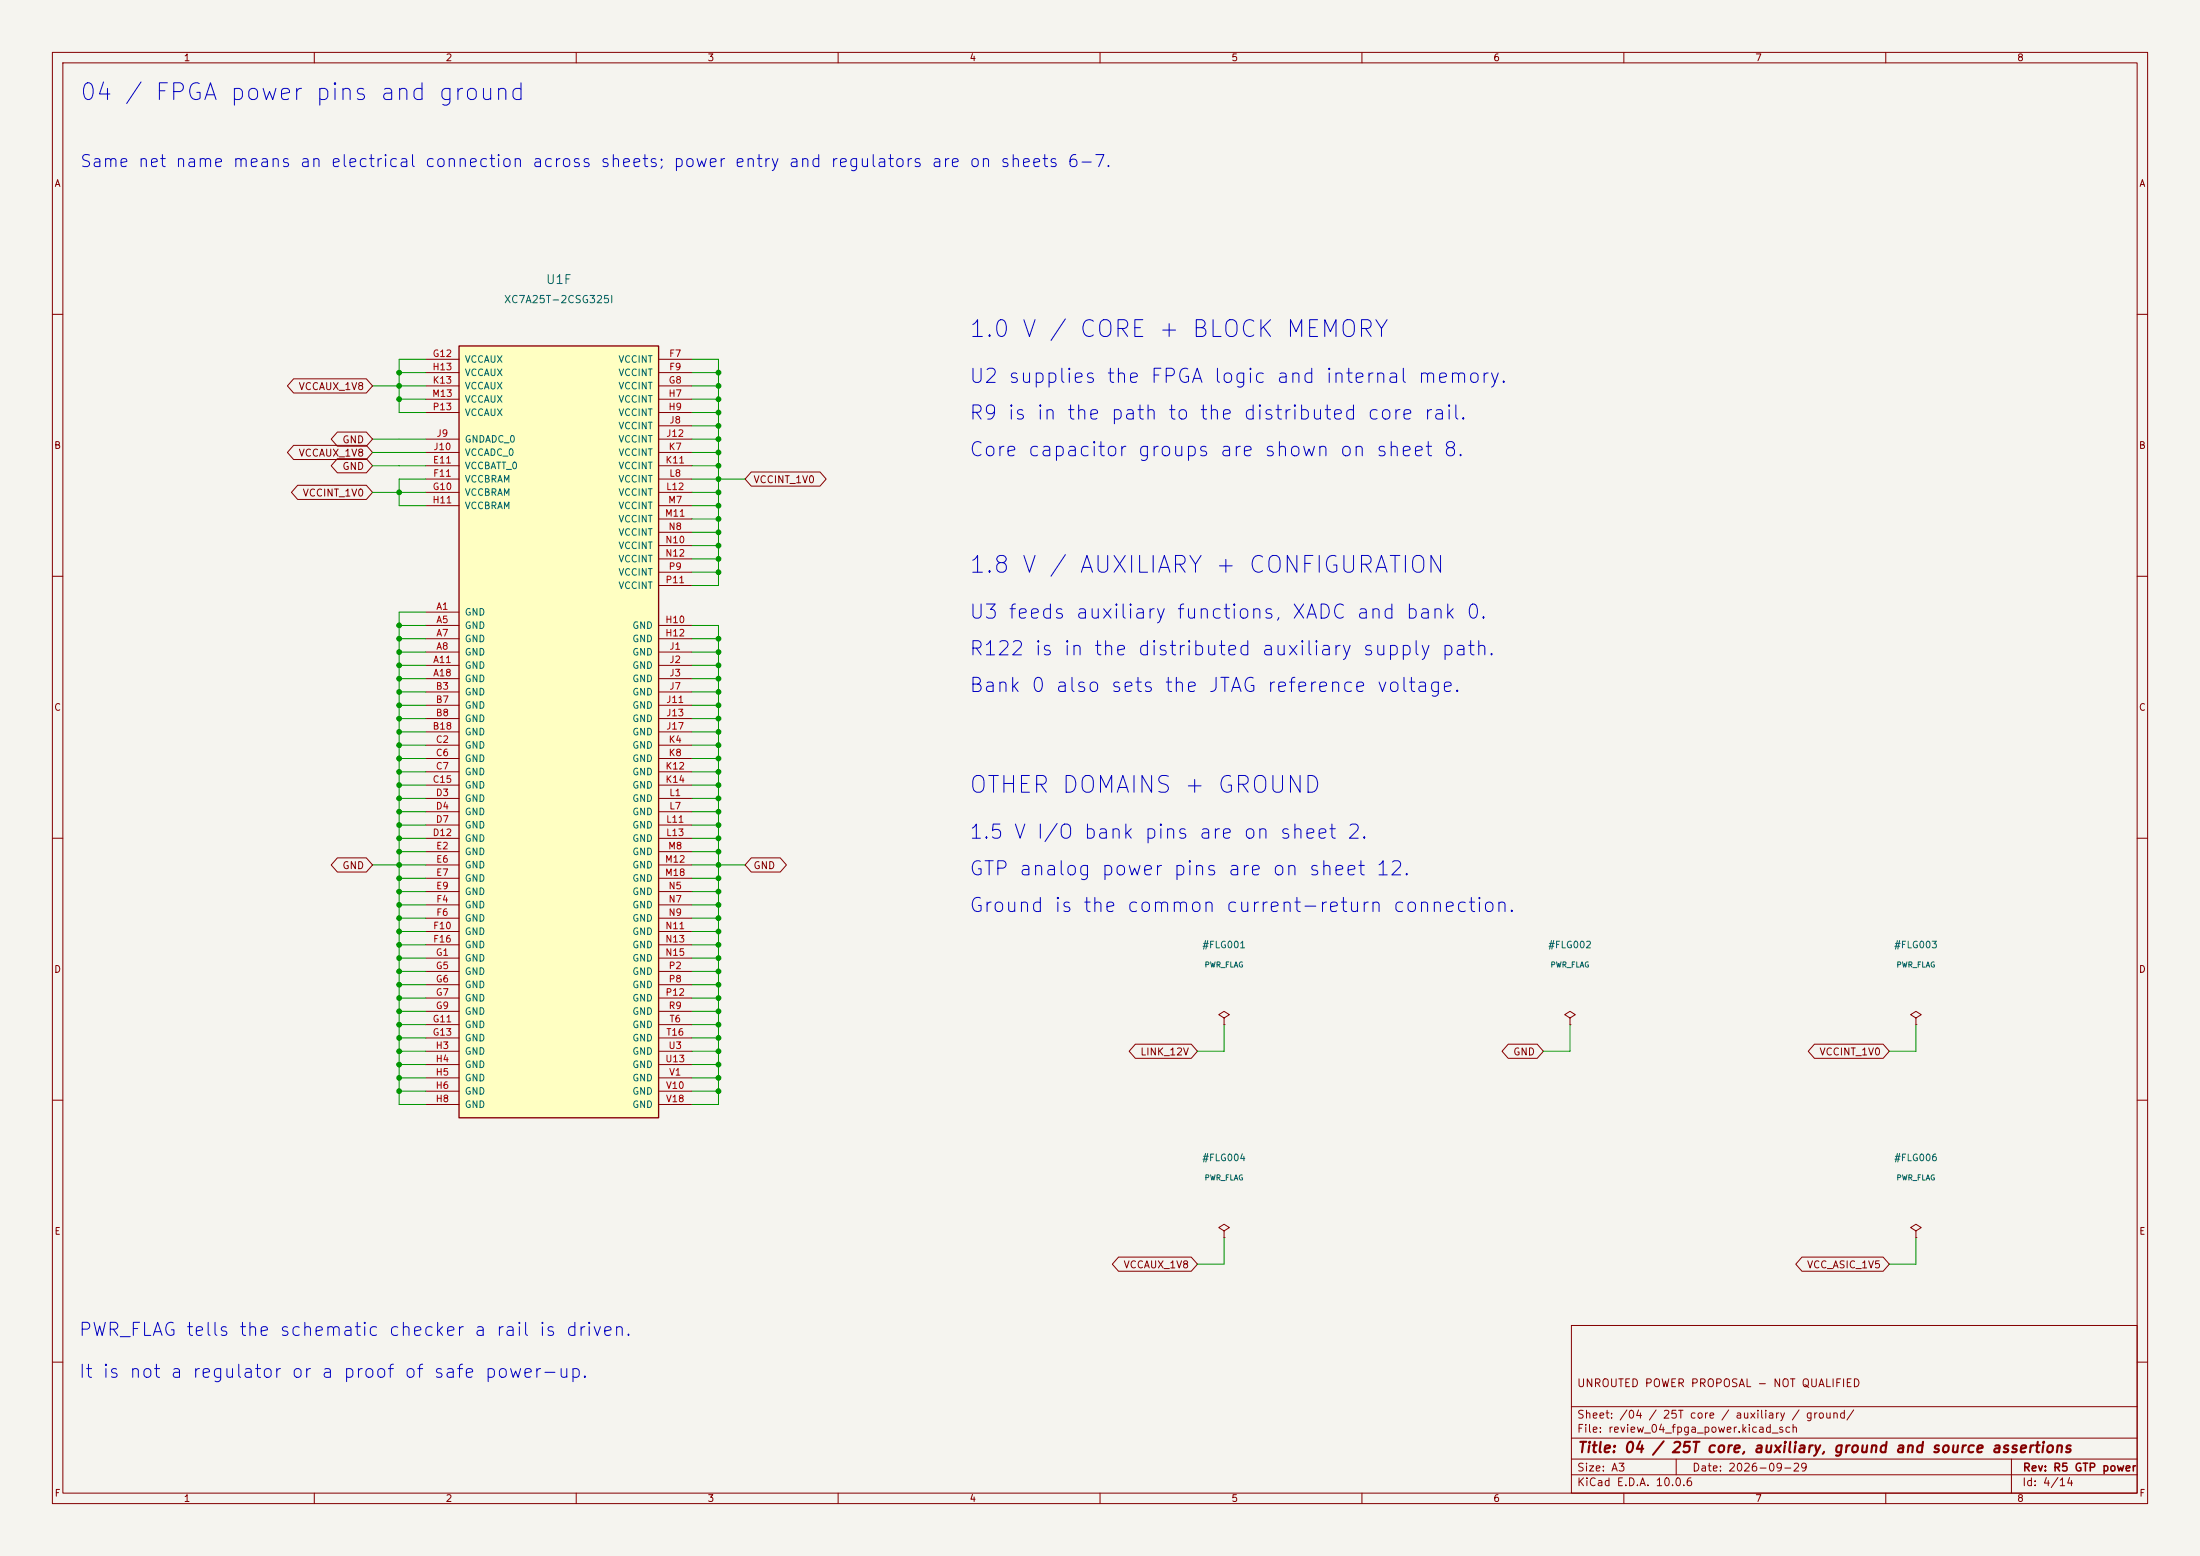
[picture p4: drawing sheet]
<svg xmlns="http://www.w3.org/2000/svg" width="420mm" height="297mm" viewBox="0 0 420 297" stroke-linecap="round" stroke-linejoin="round" font-family="sans-serif">
<path d="M0 0h420v297h-420z" fill="#f5f4ef" stroke="#f5f4ef" stroke-width=".19"/>
<g fill="none" stroke="#840000" stroke-width=".19">
<path d="M10 10h400v277h-400zM12 12h396v273h-396zM60 10v2M110 10v2M160 10v2M210 10v2M260 10v2M310 10v2M360 10v2M10 60h2M408 60h2M10 110h2"/>
<path d="M408 110h2M10 160h2M408 160h2M10 210h2M408 210h2M300 253h108v32h-108zM10 260h2M300 278.5h108M300 274.5h108M300 268.5h108M320 278.5v3M384 278.5v6.5"/>
<path d="M408 260h2M60 285v2M110 285v2M160 285v2M210 285v2M260 285v2M300 281.5h108M310 285v2M360 285v2"/>
</g>
<path d="M87.6 66h38.1v147.4h-38.1z" fill="#ffffc2"/>
<path d="M87.6 66h38.1v147.4h-38.1z" fill="none" stroke="#840000" stroke-width=".25"/>
<g fill="none" stroke="#840000" stroke-width=".19">
<path d="M56 72.3h13.9l1.2 1.4-1.2 1.3h-13.9l-1.1-1.3zM81.3 68.6h6.3M81.3 71.1h6.3M81.3 73.7h6.3M81.3 76.2h6.3M81.3 78.7h6.3M125.7 68.6h6.4M125.7 71.1h6.4M125.7 73.7h6.4M125.7 76.2h6.4M125.7 78.7h6.4M56 85h13.9l1.2 1.4-1.2 1.3h-13.9l-1.1-1.3z"/>
<path d="M56.8 92.6h13.1l1.2 1.4-1.2 1.3h-13.1l-1.2-1.3zM64.4 82.5h5.5l1.2 1.3-1.2 1.4h-5.5l-1.2-1.4zM64.4 87.5h5.5l1.2 1.4-1.2 1.4h-5.5l-1.2-1.4zM81.3 88.9h6.3M81.3 91.4h6.3M81.3 94h6.3M81.3 96.5h6.3M81.3 83.8h6.3M81.3 86.4h6.3M125.7 88.9h6.4M125.7 91.4h6.4M125.7 94h6.4"/>
<path d="M125.7 96.5h6.4M125.7 81.3h6.4M125.7 83.8h6.4M125.7 86.4h6.4M125.7 99.1h6.4M143.4 90.1h13.1l1.2 1.3-1.2 1.4h-13.1l-1.2-1.4zM81.3 116.8h6.3M81.3 119.4h6.3M125.7 119.4h6.4M125.7 101.6h6.4M125.7 104.1h6.4M125.7 106.7h6.4"/>
<path d="M125.7 109.2h6.4M125.7 111.8h6.4M81.3 121.9h6.3M81.3 124.5h6.3M81.3 127h6.3M81.3 129.5h6.3M81.3 132.1h6.3M81.3 134.6h6.3M81.3 137.2h6.3M81.3 139.7h6.3M125.7 121.9h6.4M125.7 124.5h6.4"/>
<path d="M125.7 127h6.4M125.7 129.5h6.4M125.7 132.1h6.4M125.7 134.6h6.4M125.7 137.2h6.4M125.7 139.7h6.4M81.3 142.2h6.3M81.3 144.8h6.3M81.3 147.3h6.3M81.3 149.9h6.3M81.3 152.4h6.3M81.3 154.9h6.3"/>
<path d="M81.3 157.5h6.3M125.7 142.2h6.4M125.7 144.8h6.4M125.7 147.3h6.4M125.7 149.9h6.4M125.7 152.4h6.4M125.7 154.9h6.4M125.7 157.5h6.4M64.4 163.7h5.5l1.2 1.4-1.2 1.4h-5.5l-1.2-1.4zM81.3 160h6.3M81.3 162.6h6.3M81.3 165.1h6.3"/>
<path d="M81.3 167.6h6.3M81.3 170.2h6.3M81.3 172.7h6.3M81.3 175.3h6.3M81.3 177.8h6.3M125.7 160h6.4M125.7 162.6h6.4M125.7 165.1h6.4M125.7 167.6h6.4M125.7 170.2h6.4M125.7 172.7h6.4M125.7 175.3h6.4"/>
<path d="M125.7 177.8h6.4M143.4 163.7h5.6l1.1 1.4-1.1 1.4h-5.6l-1.2-1.4zM81.3 180.3h6.3M81.3 182.9h6.3M81.3 185.4h6.3M81.3 188h6.3M81.3 190.5h6.3M81.3 193h6.3M81.3 195.6h6.3M81.3 198.1h6.3M125.7 180.3h6.4M125.7 182.9h6.4"/>
<path d="M125.7 185.4h6.4M125.7 188h6.4M125.7 190.5h6.4M125.7 193h6.4M125.7 195.6h6.4M125.7 198.1h6.4M216.7 199.3h10.7l1.2 1.4-1.2 1.3h-10.7l-1.1-1.3zM233.7 194.3l1-.6-1-.7-1 .7 1 .6v1.3M233.7 195.6h.1M287.9 199.3h5.6l1.1 1.4-1.1 1.3h-5.6l-1.2-1.3zM299.7 194.3l1-.6-1-.7-1 .7 1 .6v1.3M299.7 195.6h.1"/>
<path d="M346.4 199.3h13.1l1.2 1.4-1.2 1.3h-13.1l-1.2-1.3zM365.8 194.3l1-.6-1-.7-1.1 .7 1.1 .6v1.3M365.8 195.6h.1M81.3 200.7h6.3M81.3 203.2h6.3M81.3 205.7h6.3M81.3 208.3h6.3M81.3 210.8h6.3M125.7 200.7h6.4M125.7 203.2h6.4M125.7 205.7h6.4M125.7 208.3h6.4"/>
<path d="M125.7 210.8h6.4M213.5 239.9h13.9l1.2 1.4-1.2 1.4h-13.9l-1.2-1.4zM233.7 234.9l1-.6-1-.6-1 .6 1 .6v1.3M233.7 236.2h.1M344 239.9h15.5l1.2 1.4-1.2 1.4h-15.5l-1.2-1.4zM365.8 234.9l1-.6-1-.6-1.1 .6 1.1 .6v1.3M365.8 236.2h.1"/>
</g>
<g fill="none" stroke="#009600" stroke-width=".19">
<path d="M71.1 73.7h10.2M76.2 71.1h5.1M76.2 76.2h5.1M81.3 68.6h-5.1v10.1h5.1M132.1 71.1h5.1M132.1 68.6h5.1v43.2h-5.1M132.1 78.7h5.1M132.1 73.7h5.1M132.1 76.2h5.1M71.1 94h10.2M71.1 86.4h10.2M71.1 88.9h10.2"/>
<path d="M71.1 83.8h10.2M81.3 91.4h-5.1v5.1h5.1M132.1 91.4h10.1M132.1 94h5.1M132.1 96.5h5.1M132.1 86.4h5.1M132.1 99.1h5.1M132.1 88.9h5.1M132.1 81.3h5.1M132.1 83.8h5.1M76.2 119.4h5.1M81.3 116.8h-5.1v94h5.1"/>
<path d="M132.1 119.4h5.1v91.4h-5.1M132.1 106.7h5.1M132.1 101.6h5.1M132.1 104.1h5.1M132.1 109.2h5.1M76.2 124.5h5.1M76.2 127h5.1M76.2 137.2h5.1M76.2 139.7h5.1M76.2 121.9h5.1M76.2 129.5h5.1M76.2 132.1h5.1"/>
<path d="M76.2 134.6h5.1M132.1 124.5h5.1M132.1 127h5.1M132.1 137.2h5.1M132.1 139.7h5.1M132.1 121.9h5.1M132.1 129.5h5.1M132.1 132.1h5.1M132.1 134.6h5.1M76.2 142.2h5.1M76.2 154.9h5.1M76.2 144.8h5.1"/>
<path d="M76.2 147.3h5.1M76.2 149.9h5.1M76.2 157.5h5.1M76.2 152.4h5.1M132.1 142.2h5.1M132.1 154.9h5.1M132.1 144.8h5.1M132.1 147.3h5.1M132.1 149.9h5.1M132.1 157.5h5.1M132.1 152.4h5.1M71.1 165.1h10.2"/>
<path d="M76.2 177.8h5.1M76.2 175.3h5.1M76.2 172.7h5.1M76.2 162.6h5.1M76.2 167.6h5.1M76.2 160h5.1M76.2 170.2h5.1M132.1 165.1h10.1M132.1 177.8h5.1M132.1 175.3h5.1M132.1 172.7h5.1M132.1 162.6h5.1"/>
<path d="M132.1 167.6h5.1M132.1 160h5.1M132.1 170.2h5.1M76.2 180.3h5.1M76.2 190.5h5.1M76.2 193h5.1M76.2 182.9h5.1M76.2 185.4h5.1M76.2 188h5.1M76.2 195.6h5.1M76.2 198.1h5.1M132.1 180.3h5.1"/>
<path d="M132.1 190.5h5.1M132.1 193h5.1M132.1 182.9h5.1M132.1 185.4h5.1M132.1 188h5.1M132.1 195.6h5.1M132.1 198.1h5.1M233.7 195.6v5.1h-5.1M299.7 195.6v5.1h-5.1M365.8 195.6v5.1h-5.1M76.2 200.7h5.1M76.2 208.3h5.1"/>
<path d="M76.2 203.2h5.1M76.2 205.7h5.1M132.1 200.7h5.1M132.1 208.3h5.1M132.1 203.2h5.1M132.1 205.7h5.1M233.7 236.2v5.1h-5.1M365.8 236.2v5.1h-5.1"/>
</g>
<g fill="#009600" stroke="#009600" stroke-width=".19">
<circle cx="76.2" cy="71.1" r=".46"/>
<circle cx="76.2" cy="73.7" r=".46"/>
<circle cx="76.2" cy="76.2" r=".46"/>
<circle cx="76.2" cy="94" r=".46"/>
<circle cx="76.2" cy="124.5" r=".46"/>
<circle cx="76.2" cy="127" r=".46"/>
<circle cx="76.2" cy="137.2" r=".46"/>
<circle cx="76.2" cy="139.7" r=".46"/>
<circle cx="76.2" cy="142.2" r=".46"/>
<circle cx="76.2" cy="119.4" r=".46"/>
<circle cx="76.2" cy="121.9" r=".46"/>
<circle cx="76.2" cy="129.5" r=".46"/>
<circle cx="76.2" cy="132.1" r=".46"/>
<circle cx="76.2" cy="134.6" r=".46"/>
<circle cx="137.2" cy="106.7" r=".46"/>
<circle cx="137.2" cy="109.2" r=".46"/>
<circle cx="137.2" cy="101.6" r=".46"/>
<circle cx="137.2" cy="104.1" r=".46"/>
<circle cx="137.2" cy="121.9" r=".46"/>
<circle cx="137.2" cy="124.5" r=".46"/>
<circle cx="137.2" cy="127" r=".46"/>
<circle cx="137.2" cy="129.5" r=".46"/>
<circle cx="137.2" cy="132.1" r=".46"/>
<circle cx="137.2" cy="134.6" r=".46"/>
<circle cx="137.2" cy="137.2" r=".46"/>
<circle cx="137.2" cy="139.7" r=".46"/>
<circle cx="137.2" cy="142.2" r=".46"/>
<circle cx="137.2" cy="78.7" r=".46"/>
<circle cx="137.2" cy="81.3" r=".46"/>
<circle cx="137.2" cy="94" r=".46"/>
<circle cx="137.2" cy="96.5" r=".46"/>
<circle cx="137.2" cy="99.1" r=".46"/>
<circle cx="137.2" cy="71.1" r=".46"/>
<circle cx="137.2" cy="73.7" r=".46"/>
<circle cx="137.2" cy="76.2" r=".46"/>
<circle cx="137.2" cy="88.9" r=".46"/>
<circle cx="137.2" cy="83.8" r=".46"/>
<circle cx="137.2" cy="86.4" r=".46"/>
<circle cx="137.2" cy="91.4" r=".46"/>
<circle cx="76.2" cy="177.8" r=".46"/>
<circle cx="76.2" cy="180.3" r=".46"/>
<circle cx="76.2" cy="182.9" r=".46"/>
<circle cx="76.2" cy="190.5" r=".46"/>
<circle cx="76.2" cy="193" r=".46"/>
<circle cx="76.2" cy="195.6" r=".46"/>
<circle cx="76.2" cy="208.3" r=".46"/>
<circle cx="76.2" cy="185.4" r=".46"/>
<circle cx="76.2" cy="188" r=".46"/>
<circle cx="76.2" cy="198.1" r=".46"/>
<circle cx="76.2" cy="200.7" r=".46"/>
<circle cx="76.2" cy="203.2" r=".46"/>
<circle cx="76.2" cy="205.7" r=".46"/>
<circle cx="76.2" cy="152.4" r=".46"/>
<circle cx="76.2" cy="154.9" r=".46"/>
<circle cx="76.2" cy="157.5" r=".46"/>
<circle cx="76.2" cy="167.6" r=".46"/>
<circle cx="76.2" cy="170.2" r=".46"/>
<circle cx="76.2" cy="144.8" r=".46"/>
<circle cx="76.2" cy="147.3" r=".46"/>
<circle cx="76.2" cy="149.9" r=".46"/>
<circle cx="76.2" cy="160" r=".46"/>
<circle cx="76.2" cy="162.6" r=".46"/>
<circle cx="76.2" cy="172.7" r=".46"/>
<circle cx="76.2" cy="175.3" r=".46"/>
<circle cx="76.2" cy="165.1" r=".46"/>
<circle cx="137.2" cy="193" r=".46"/>
<circle cx="137.2" cy="195.6" r=".46"/>
<circle cx="137.2" cy="198.1" r=".46"/>
<circle cx="137.2" cy="205.7" r=".46"/>
<circle cx="137.2" cy="208.3" r=".46"/>
<circle cx="137.2" cy="190.5" r=".46"/>
<circle cx="137.2" cy="200.7" r=".46"/>
<circle cx="137.2" cy="203.2" r=".46"/>
<circle cx="137.2" cy="188" r=".46"/>
<circle cx="137.2" cy="144.8" r=".46"/>
<circle cx="137.2" cy="147.3" r=".46"/>
<circle cx="137.2" cy="154.9" r=".46"/>
<circle cx="137.2" cy="157.5" r=".46"/>
<circle cx="137.2" cy="160" r=".46"/>
<circle cx="137.2" cy="149.9" r=".46"/>
<circle cx="137.2" cy="152.4" r=".46"/>
<circle cx="137.2" cy="167.6" r=".46"/>
<circle cx="137.2" cy="170.2" r=".46"/>
<circle cx="137.2" cy="172.7" r=".46"/>
<circle cx="137.2" cy="180.3" r=".46"/>
<circle cx="137.2" cy="182.9" r=".46"/>
<circle cx="137.2" cy="185.4" r=".46"/>
<circle cx="137.2" cy="162.6" r=".46"/>
<circle cx="137.2" cy="175.3" r=".46"/>
<circle cx="137.2" cy="177.8" r=".46"/>
<circle cx="137.2" cy="165.1" r=".46"/>
</g>
<g font-size="3.2" fill="#0000c2">
<text x="15" y="20">04 / FPGA power pins and ground</text>
<text x="184.8" y="65.2">1.0 V / CORE + BLOCK MEMORY</text>
<text x="184.8" y="110.2">1.8 V / AUXILIARY + CONFIGURATION</text>
<text x="184.8" y="152.2">OTHER DOMAINS + GROUND</text>
</g>
<g font-size="2.7" fill="#0000c2">
<text x="184.8" y="73.8">U2 supplies the FPGA logic and internal memory.</text>
<text x="184.8" y="80.8">R9 is in the path to the distributed core rail.</text>
<text x="184.8" y="87.8">Core capacitor groups are shown on sheet 8.</text>
<text x="184.8" y="118.8">U3 feeds auxiliary functions, XADC and bank 0.</text>
<text x="184.8" y="125.8">R122 is in the distributed auxiliary supply path.</text>
<text x="184.8" y="132.8">Bank 0 also sets the JTAG reference voltage.</text>
<text x="184.8" y="160.8">1.5 V I/O bank pins are on sheet 2.</text>
<text x="184.8" y="167.8">GTP analog power pins are on sheet 12.</text>
<text x="184.8" y="174.8">Ground is the common current-return connection.</text>
</g>
<g font-size="2.5" fill="#0000c2">
<text x="14.9" y="255.7">PWR_FLAG tells the schematic checker a rail is driven.</text>
<text x="14.9" y="263.7">It is not a regulator or a proof of safe power-up.</text>
</g>
<text font-size="2.3" fill="#0000c2" x="15.1" y="32.5">Same net name means an electrical connection across sheets; power entry and regulators are on sheets 6-7.</text>
<text font-size="2" fill="#840000" x="301" y="277.8">Title: 04 / 25T core, auxiliary, ground and source assertions</text>
<text font-size="1.7" fill="#006464" x="104.1" y="54.6">U1F</text>
<g font-size="1.5" fill="#840000">
<text x="300.9" y="265.1">UNROUTED POWER PROPOSAL - NOT QUALIFIED</text>
<text x="300.9" y="273.8">File: review_04_fpga_power.kicad_sch</text>
<text x="300.9" y="271.1">Sheet: /04 / 25T core / auxiliary / ground/</text>
<text x="300.9" y="281.2">Size: A3</text>
<text x="322.9" y="281.2">Date: 2026-09-29</text>
<text x="386" y="281.2">Rev: R5 GTP power</text>
<text x="300.9" y="284">KiCad E.D.A. 10.0.6</text>
<text x="385.9" y="284">Id: 4/14</text>
</g>
<text font-size="1.4" fill="#006464" x="96.1" y="58.2">XC7A25T-2CSG325I</text>
<g font-size="1.3" fill="#840000">
<text x="35" y="12">1</text>
<text x="85" y="12">2</text>
<text x="135" y="12">3</text>
<text x="185" y="12">4</text>
<text x="235" y="12">5</text>
<text x="285" y="12">6</text>
<text x="335" y="12">7</text>
<text x="385" y="12">8</text>
<text x="10.3" y="36">A</text>
<text x="408.3" y="36">A</text>
<text x="56.9" y="74.8">VCCAUX_1V8</text>
<text x="10.2" y="86">B</text>
<text x="56.9" y="87.5">VCCAUX_1V8</text>
<text x="65.3" y="84.9">GND</text>
<text x="408.2" y="86">B</text>
<text x="57.7" y="95.1">VCCINT_1V0</text>
<text x="65.3" y="90">GND</text>
<text x="143.7" y="92.6">VCCINT_1V0</text>
<text x="10.2" y="136">C</text>
<text x="408.2" y="136">C</text>
<text x="65.3" y="166.2">GND</text>
<text x="143.7" y="166.2">GND</text>
<text x="10.2" y="186">D</text>
<text x="408.2" y="186">D</text>
<text x="217.6" y="201.8">LINK_12V</text>
<text x="288.8" y="201.8">GND</text>
<text x="347.2" y="201.8">VCCINT_1V0</text>
<text x="10.3" y="236">E</text>
<text x="408.3" y="236">E</text>
<text x="214.4" y="242.4">VCCAUX_1V8</text>
<text x="344.8" y="242.4">VCC_ASIC_1V5</text>
<text x="10.3" y="286">F</text>
<text x="35" y="287">1</text>
<text x="85" y="287">2</text>
<text x="135" y="287">3</text>
<text x="185" y="287">4</text>
<text x="235" y="287">5</text>
<text x="285" y="287">6</text>
<text x="335" y="287">7</text>
<text x="385" y="287">8</text>
<text x="408.3" y="286">F</text>
</g>
<g font-size="1.3" fill="#a90000">
<text x="82.5" y="71">H13</text>
<text x="82.5" y="68.4">G12</text>
<text x="127.6" y="68.4">F7</text>
<text x="127.6" y="71">F9</text>
<text x="82.4" y="76.1">M13</text>
<text x="82.5" y="73.5">K13</text>
<text x="127.5" y="76.1">H7</text>
<text x="127.5" y="73.5">G8</text>
<text x="82.5" y="78.6">P13</text>
<text x="83.2" y="83.7">J9</text>
<text x="127.1" y="83.7">J12</text>
<text x="127.5" y="78.6">H9</text>
<text x="127.7" y="81.1">J8</text>
<text x="82.5" y="88.8">E11</text>
<text x="82.6" y="86.2">J10</text>
<text x="126.9" y="88.8">K11</text>
<text x="127.5" y="86.2">K7</text>
<text x="82.5" y="93.8">G10</text>
<text x="82.6" y="91.3">F11</text>
<text x="127.1" y="93.8">L12</text>
<text x="127.7" y="91.3">L8</text>
<text x="82.5" y="96.4">H11</text>
<text x="126.8" y="98.9">M11</text>
<text x="127.4" y="96.4">M7</text>
<text x="127.5" y="101.5">N8</text>
<text x="126.9" y="104">N10</text>
<text x="126.9" y="106.5">N12</text>
<text x="126.9" y="111.6">P11</text>
<text x="127.5" y="109.1">P9</text>
<text x="83.2" y="116.7">A1</text>
<text x="83.2" y="119.2">A5</text>
<text x="126.9" y="119.2">H10</text>
<text x="83.2" y="121.8">A7</text>
<text x="83.2" y="124.3">A8</text>
<text x="126.9" y="121.8">H12</text>
<text x="127.7" y="124.3">J1</text>
<text x="82.6" y="126.9">A11</text>
<text x="82.6" y="129.4">A18</text>
<text x="83.1" y="131.9">B3</text>
<text x="127.7" y="126.9">J2</text>
<text x="127.7" y="129.4">J3</text>
<text x="127.7" y="131.9">J7</text>
<text x="83.1" y="134.5">B7</text>
<text x="83.1" y="137">B8</text>
<text x="127.1" y="134.5">J11</text>
<text x="127.1" y="137">J13</text>
<text x="82.5" y="139.6">B18</text>
<text x="83.1" y="142.1">C2</text>
<text x="127.1" y="139.6">J17</text>
<text x="127.5" y="142.1">K4</text>
<text x="82.5" y="149.7">C15</text>
<text x="83.1" y="144.6">C6</text>
<text x="83.1" y="147.2">C7</text>
<text x="126.9" y="147.2">K12</text>
<text x="126.9" y="149.7">K14</text>
<text x="127.5" y="144.6">K8</text>
<text x="83.1" y="152.3">D3</text>
<text x="83.1" y="154.8">D4</text>
<text x="127.7" y="152.3">L1</text>
<text x="127.7" y="154.8">L7</text>
<text x="82.5" y="159.9">D12</text>
<text x="83.1" y="157.3">D7</text>
<text x="127.1" y="157.3">L11</text>
<text x="127.1" y="159.9">L13</text>
<text x="83.1" y="162.4">E2</text>
<text x="83.1" y="165">E6</text>
<text x="83.1" y="167.5">E7</text>
<text x="126.8" y="165">M12</text>
<text x="126.8" y="167.5">M18</text>
<text x="127.4" y="162.4">M8</text>
<text x="83.1" y="170">E9</text>
<text x="83.2" y="172.6">F4</text>
<text x="127.5" y="170">N5</text>
<text x="127.5" y="172.6">N7</text>
<text x="82.6" y="177.7">F10</text>
<text x="83.2" y="175.1">F6</text>
<text x="126.9" y="177.7">N11</text>
<text x="127.5" y="175.1">N9</text>
<text x="82.6" y="180.2">F16</text>
<text x="83.1" y="182.7">G1</text>
<text x="83.1" y="185.3">G5</text>
<text x="126.9" y="180.2">N13</text>
<text x="126.9" y="182.7">N15</text>
<text x="127.5" y="185.3">P2</text>
<text x="83.1" y="187.8">G6</text>
<text x="83.1" y="190.4">G7</text>
<text x="126.9" y="190.4">P12</text>
<text x="127.5" y="187.8">P8</text>
<text x="82.5" y="195.4">G11</text>
<text x="82.5" y="198">G13</text>
<text x="83.1" y="192.9">G9</text>
<text x="127.1" y="198">T16</text>
<text x="127.5" y="192.9">R9</text>
<text x="127.7" y="195.4">T6</text>
<text x="83.1" y="200.5">H3</text>
<text x="83.1" y="203.1">H4</text>
<text x="126.9" y="203.1">U13</text>
<text x="127.5" y="200.5">U3</text>
<text x="83.1" y="205.6">H5</text>
<text x="83.1" y="208.1">H6</text>
<text x="127" y="208.1">V10</text>
<text x="127.6" y="205.6">V1</text>
<text x="83.1" y="210.7">H8</text>
<text x="127" y="210.7">V18</text>
</g>
<g font-size="1.3" fill="#006464">
<text x="88.6" y="69.5">VCCAUX</text>
<text x="118" y="69.5">VCCINT</text>
<text x="88.6" y="72.1">VCCAUX</text>
<text x="88.6" y="74.6">VCCAUX</text>
<text x="88.6" y="77.2">VCCAUX</text>
<text x="118" y="72.1">VCCINT</text>
<text x="118" y="74.6">VCCINT</text>
<text x="118" y="77.2">VCCINT</text>
<text x="88.6" y="79.7">VCCAUX</text>
<text x="118" y="79.7">VCCINT</text>
<text x="118" y="82.2">VCCINT</text>
<text x="88.6" y="89.9">VCCBATT_0</text>
<text x="88.6" y="84.8">GNDADC_0</text>
<text x="88.6" y="87.3">VCCADC_0</text>
<text x="118" y="84.8">VCCINT</text>
<text x="118" y="87.3">VCCINT</text>
<text x="118" y="89.9">VCCINT</text>
<text x="88.6" y="92.4">VCCBRAM</text>
<text x="88.6" y="94.9">VCCBRAM</text>
<text x="118" y="92.4">VCCINT</text>
<text x="118" y="94.9">VCCINT</text>
<text x="88.6" y="97.5">VCCBRAM</text>
<text x="118" y="97.5">VCCINT</text>
<text x="118" y="100">VCCINT</text>
<text x="118" y="102.6">VCCINT</text>
<text x="118" y="105.1">VCCINT</text>
<text x="118" y="107.6">VCCINT</text>
<text x="118" y="110.2">VCCINT</text>
<text x="118" y="112.7">VCCINT</text>
<text x="88.6" y="117.8">GND</text>
<text x="88.6" y="120.3">GND</text>
<text x="88.6" y="122.9">GND</text>
<text x="88.6" y="125.4">GND</text>
<text x="120.6" y="120.3">GND</text>
<text x="120.6" y="122.9">GND</text>
<text x="120.6" y="125.4">GND</text>
<text x="88.6" y="128">GND</text>
<text x="88.6" y="130.5">GND</text>
<text x="120.6" y="128">GND</text>
<text x="120.6" y="130.5">GND</text>
<text x="88.6" y="133">GND</text>
<text x="88.6" y="135.6">GND</text>
<text x="120.6" y="133">GND</text>
<text x="120.6" y="135.6">GND</text>
<text x="88.6" y="138.1">GND</text>
<text x="88.6" y="140.7">GND</text>
<text x="88.6" y="143.2">GND</text>
<text x="120.6" y="138.1">GND</text>
<text x="120.6" y="140.7">GND</text>
<text x="120.6" y="143.2">GND</text>
<text x="88.6" y="145.7">GND</text>
<text x="88.6" y="148.3">GND</text>
<text x="120.6" y="145.7">GND</text>
<text x="120.6" y="148.3">GND</text>
<text x="88.6" y="150.8">GND</text>
<text x="88.6" y="153.4">GND</text>
<text x="88.6" y="155.9">GND</text>
<text x="120.6" y="150.8">GND</text>
<text x="120.6" y="153.4">GND</text>
<text x="120.6" y="155.9">GND</text>
<text x="88.6" y="158.4">GND</text>
<text x="88.6" y="161">GND</text>
<text x="120.6" y="158.4">GND</text>
<text x="120.6" y="161">GND</text>
<text x="88.6" y="163.5">GND</text>
<text x="88.6" y="166.1">GND</text>
<text x="120.6" y="163.5">GND</text>
<text x="120.6" y="166.1">GND</text>
<text x="88.6" y="168.6">GND</text>
<text x="88.6" y="171.1">GND</text>
<text x="88.6" y="173.7">GND</text>
<text x="120.6" y="168.6">GND</text>
<text x="120.6" y="171.1">GND</text>
<text x="120.6" y="173.7">GND</text>
<text x="88.6" y="176.2">GND</text>
<text x="88.6" y="178.8">GND</text>
<text x="120.6" y="176.2">GND</text>
<text x="120.6" y="178.8">GND</text>
<text x="88.6" y="181.3">GND</text>
<text x="88.6" y="183.8">GND</text>
<text x="120.6" y="181.3">GND</text>
<text x="120.6" y="183.8">GND</text>
<text x="229.4" y="181.3">#FLG001</text>
<text x="295.5" y="181.3">#FLG002</text>
<text x="361.5" y="181.3">#FLG003</text>
<text x="88.6" y="186.4">GND</text>
<text x="88.6" y="188.9">GND</text>
<text x="88.6" y="191.5">GND</text>
<text x="120.6" y="186.4">GND</text>
<text x="120.6" y="188.9">GND</text>
<text x="120.6" y="191.5">GND</text>
<text x="88.6" y="194">GND</text>
<text x="88.6" y="196.5">GND</text>
<text x="120.6" y="194">GND</text>
<text x="120.6" y="196.5">GND</text>
<text x="88.6" y="199.1">GND</text>
<text x="88.6" y="201.6">GND</text>
<text x="120.6" y="199.1">GND</text>
<text x="120.6" y="201.6">GND</text>
<text x="88.6" y="204.2">GND</text>
<text x="88.6" y="206.7">GND</text>
<text x="88.6" y="209.2">GND</text>
<text x="120.6" y="204.2">GND</text>
<text x="120.6" y="206.7">GND</text>
<text x="120.6" y="209.2">GND</text>
<text x="88.6" y="211.8">GND</text>
<text x="120.6" y="211.8">GND</text>
<text x="229.4" y="221.9">#FLG004</text>
<text x="361.5" y="221.9">#FLG006</text>
</g>
<g font-size="1" fill="#006464">
<text x="229.9" y="184.9">PWR_FLAG</text>
<text x="295.9" y="184.9">PWR_FLAG</text>
<text x="361.9" y="184.9">PWR_FLAG</text>
<text x="229.9" y="225.5">PWR_FLAG</text>
<text x="361.9" y="225.5">PWR_FLAG</text>
</g>
</svg>
